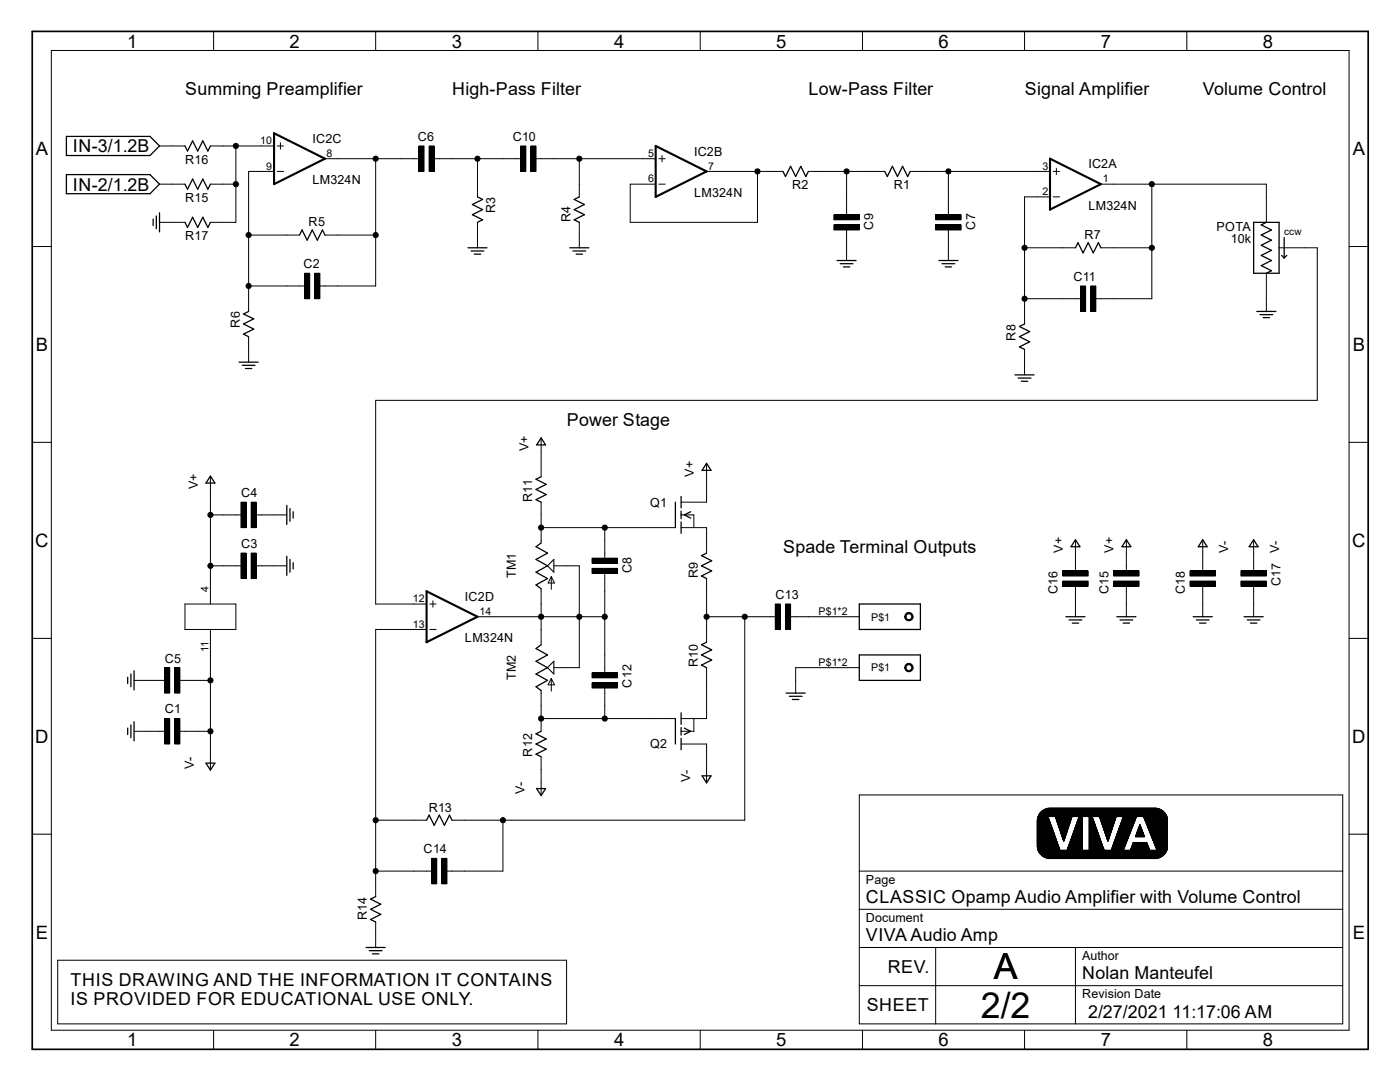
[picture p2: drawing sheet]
<svg xmlns="http://www.w3.org/2000/svg" width="279mm" height="216mm" viewBox="0 0 279 216" stroke-linecap="round" stroke-linejoin="round" font-family="sans-serif">
<g fill="none" stroke="#000" stroke-width=".2">
<path d="M10.2 10.1h259v195.5h-259zM42.6 6.3v3.8M75 6.3v3.8M107.4 6.3v3.8M139.7 6.3v3.8M172.1 6.3v3.8M204.5 6.3v3.8M236.9 6.3v3.8M31.8 36.7h5.1M31.8 29.1h5.1M42 36.7h5.1M42 29.1h12.7"/>
<path d="M47.1 29.1v15.3h-5.1M54.7 34.2h-5.1v27.9M55.3 34.2h1.3M55.3 29.1h1.3M56 28.5v1.3M64.9 31.7h19.2M75 31.7v25.4h-11.7M83.6 29.1h1v5.1h-1zM85.6 29.1h1.1v5.1h-1.1zM86.1 31.7h18.3M95.3 31.7v7.6M103.9 29.1h1v5.1h-1z"/>
<path d="M106 29.1h1v5.1h-1zM106.5 31.7h24.4M115.6 31.7v7.6M131.5 36.7h1.3M131.5 31.7h1.3M132.1 31v1.3M141 34.2h15.3M151.2 34.2v10.2h-25.4v-7.7h5.1M161.3 34.2h15.3M169 34.2v9.1M181.7 34.2h27.8M189.3 34.2v9.1"/>
<path d="M209.5 39.3h-5v25.3M210.2 34.2h1.3M210.2 39.3h1.3M210.8 33.6v1.2M219.7 36.7h33v7.7M229.9 36.7v22.9h-11.7M6.4 49.2h3.8M31.8 44.4h5.1M49.6 46.9h10.2M49.6 57.1h11.7M60.8 54.5h1v5.1h-1zM62.8 54.5h1v5.1h-1z"/>
<path d="M64.9 46.9h10.1M95.3 44.4v5M115.6 44.4v5M166.4 42.8h5.1v1.1h-5.1zM166.4 44.9h5.1v1h-5.1zM169 45.4v6.6M186.7 42.8h5.1v1.1h-5.1zM186.7 44.9h5.1v1h-5.1zM189.3 45.4v6.6M204.5 49.4h10.1M204.5 59.6h11.7M215.6 57.1h1.1v5h-1.1z"/>
<path d="M217.7 57.1h1v5h-1zM219.7 49.4h10.2M252.7 54.5v7.6M255.3 49.4h7.6v30.5h-187.9v40.6h10.1M269.2 49.2h3.8M49.6 67.2v5.1M204.5 69.7v5.1M6.4 88.3h3.8M42 95.1v25.4M108 87.5v7.6M141 92.6v7.6h-5.1M269.2 88.3h3.8"/>
<path d="M42 102.7h6.6M42 112.9h6.6M48.1 110.4h1v5h-1zM48.1 100.2h1v5.1h-1zM50.1 110.4h1v5h-1zM50.1 100.2h1v5.1h-1zM50.6 102.7h6.6M50.6 112.9h6.6M86.4 119.9v1.3M108 105.3h26.7M108 100.2v8.1M108 117.5v11.2"/>
<path d="M110 115.1v2.5M110 115.1l.7 1.2h-1.3zM110.5 112.9h5.1v20.3h-5.1M118.2 111.4h5v1h-5zM118.2 113.4h5v1h-5zM120.7 105.3v6.6M120.7 113.9v20.8M135.9 105.3h5.1v5.1M135.9 102.7h2.6v2.6M141 115.4v12.7M212.1 116h5.1v1h-5.1zM212.1 113.9h5.1v1h-5.1z"/>
<path d="M214.6 107.8v6.6M214.6 116.5v6.6M222.2 116h5.1v1h-5.1zM222.2 113.9h5.1v1h-5.1zM224.8 107.8v6.6M224.8 116.5v6.6M237.5 116h5.1v1h-5.1zM237.5 113.9h5.1v1h-5.1zM240 107.8v6.6M240 116.5v6.6M247.6 113.9h5.1v1h-5.1zM247.6 116h5.1v1h-5.1z"/>
<path d="M250.2 107.8v6.6M250.2 116.5v6.6M6.4 127.4h3.8M26.8 135.8h6.6M32.9 133.2h1v5.1h-1zM34.9 133.2h1v5.1h-1zM35.4 135.8h6.6M36.9 120.5h10.2v5.1h-10.2zM42 125.6v27.9M85.1 125.6h-10.1v53.3M85.8 120.5h1.2M85.8 125.6h1.2"/>
<path d="M95.3 123.1h25.4M108 137.8v8.1M110 135.4v2.5M110 135.4l.7 1.3h-1.3zM118.2 134.2h5v1.1h-5zM118.2 136.3h5v1h-5zM120.7 136.8v6.6M141 123.1h14.2M141 133.2v10.2h-5.1M148.6 123.1v40.6h-58.4M154.7 120.5h1v5.1h-1zM156.8 120.5h1v5.1h-1z"/>
<path d="M157.3 123.1h14.2M171.5 133.2h-12.7v5.1M180.8 122.4a.86 .86 0 0 1 1.4 .2 .86 .86 0 0 1-.6 1.3 .86 .86 0 0 1-1-.8h.2a.59 .59 0 0 1 .8-.5 .59 .59 0 0 1 .2 .9 .59 .59 0 0 1-1-.2v-.2h-.2zM180.8 132.5a.85 .85 0 0 1 1.3 .3 .85 .85 0 0 1-.5 1.2 .85 .85 0 0 1-1-.8h.2a.59 .59 0 0 1 .8-.5 .59 .59 0 0 1 .2 1 .59 .59 0 0 1-1-.2v-.3h-.2zM269.2 127.4h3.8M26.8 145.9h6.6M32.9 143.4h1v5.1h-1zM34.9 143.4h1v5.1h-1zM35.4 145.9h6.6M108 143.4h26.7M108 151v7.6M135.9 148.5h5.1v7.6"/>
<path d="M138.5 143.4v2.5h-2.6M171.5 158.6h96.5v45.7h-96.5zM6.4 166.5h3.8M75 163.7h10.1M75 173.8h11.7M86.1 171.3h1.1v5.1h-1.1zM88.2 171.3h1v5.1h-1zM100.4 163.7v10.1h-11.7M171.5 173.8h96.5M207 163.7h2.4M207 166.5h3.4M207 169h4.3"/>
<path d="M207 168.9h4.3M207 168.8h4.2M207 168.7h4.2M207 168.6l4.2 .1M207 168.6h4.2M207 168.5h4.2M207 168.5h4.1M207 168.4h4.1M207 168.3h4.1M207 168.2h4M207 168.1h4M207 168l4 .1"/>
<path d="M207 168h3.9M207 167.9h3.9M207 167.8h3.9M207 167.7h3.9M207 167.7h3.8M207 167.6h3.8M207 167.5h3.8M207 167.4h3.7M207 167.3h3.7M207 167.2h3.7M207 167.1h3.7M207 167.1h3.6"/>
<path d="M207 167h3.6M207 166.9h3.6M207 166.8h3.6M207 166.8h3.5M207 166.7h3.5M207 166.6h3.5M207 166.6h3.4M207 166.4h3.4M207 166.3h3.4M207 166.2h3.4M207 166.2h3.3M207 166.1h3.3"/>
<path d="M207 166h3.2M207 165.9h3.2M207 165.8h3.2M207 165.7h3.1M207 165.6h3.1M207 165.5l3.1 .1M207 165.5h3.1M207 165.4h3.1M207 165.4h3M207 165.3h3M207 165.2h3M207 165.2h2.9"/>
<path d="M207 165.1h2.9M207 165h2.9M207 164.9h2.8M207 164.8h2.8M207 164.7h2.8M207 164.6h2.7M207 164.5h2.7M207 164.4h2.7M207 164.3h2.7M207 164.3h2.6M207 164.2h2.6M207 164.1l2.6 .1"/>
<path d="M207 164.1h2.5M207 164h2.5M207 163.9h2.5M207 163.8h2.5M207 163.6h2.4M207.1 169.3h4.3M207.1 169.2h4.3M207.1 169.1h4.3M207.1 169.1h4.2M207.1 169h4.2M207.1 163.5h2.2M207.1 163.4h2.2"/>
<path d="M207.1 163.3h2.2M207.1 169.4h4.4M207.1 169.3h4.4M207.1 163.2h2.2M207.1 163.2h2.1M207.1 169.5h4.4M207.1 163.1h2.1M207.1 163l2.1 .1M207.2 169.7h25.6M207.2 169.7h25.7M207.2 169.6h4.3M207.2 163h2"/>
<path d="M207.2 162.9h25.7M207.2 162.9h25.6M207.2 162.8h25.6M207.3 169.9h25.4M207.3 169.8h25.5M207.3 162.7l25.5 .1M207.3 162.7h25.4M207.3 170h25.4M207.3 162.6h25.4M207.4 170.1h25.2M207.4 162.5h25.3M207.4 162.5h25.2"/>
<path d="M207.4 170.2h25.2M207.4 162.4h25.2M207.5 170.2h25.1M207.5 162.3h25.1M207.5 162.3h25M207.6 170.3h24.9M207.6 162.2h24.9M207.6 170.4h24.9M207.6 170.4h24.8M207.6 162.1h24.8M207.7 170.5h24.7M207.7 162.1h24.7"/>
<path d="M207.7 162.1h24.6M207.7 170.5h24.6M207.8 170.6h24.5M207.8 162h24.5M207.8 162h24.4M207.8 161.9h24.4M207.9 170.6h24.3M207.9 170.7h24.3M207.9 170.7h24.2M207.9 161.8h24.2M208 161.8h24.1M208 170.8h24"/>
<path d="M208 161.8h24M208.2 170.9h23.7M208.2 161.7h23.7M208.2 170.9h23.6M208.3 171h23.4M208.3 161.6h23.4M208.4 161.5h23.3M208.4 171h23.3M208.4 171.1h23.2M208.4 161.5h23.2M208.5 171.1h23M208.6 161.5h22.9"/>
<path d="M208.6 161.4h22.8M208.7 171.2h22.6M208.8 161.4h22.5M208.9 171.2h22.3M209 161.3h22M209.1 171.3h21.8M209.2 171.3h21.6M209.3 161.2h21.4M210.6 163h3.3M210.7 163.2h3.1M210.7 163.2h3.2M210.7 163.1h3.2"/>
<path d="M210.7 163.4h3.1M210.7 163.3h3.1M210.8 163.4h3M210.8 163.6h2.9M210.8 163.5h2.9M210.9 163.7h2.8M210.9 163.8h2.8M210.9 164h2.7M210.9 163.9h2.7M211 164.1h2.5M211 164.1h2.6M211 164h2.6"/>
<path d="M211 164.2h2.5M211.1 164.4h2.3M211.1 164.3h2.4M211.1 164.5h2.3M211.2 164.6h2.2M211.2 164.5h2.2M211.2 164.8h2.1M211.3 165h2M211.3 164.9h2M211.3 165.1h1.9M211.4 165.2h1.8M211.4 165.1h1.8"/>
<path d="M211.4 165.3h1.7M211.5 165.5h1.6M211.5 165.4h1.6M211.5 165.6h1.6M211.5 165.7h1.5M211.6 165.8h1.4M211.6 166h1.3M211.6 165.9h1.3M211.7 166.2h1.2M211.7 166.1h1.2M211.7 166h1.2M211.8 166.4h1"/>
<path d="M211.8 166.3h1M211.8 166.2h1.1M211.8 166.5h1M211.8 166.6h.9M211.9 166.7h.8M211.9 166.6h.8M211.9 166.9h.7M211.9 166.8h.7M211.9 166.8h.8M212 167.1h.6M212 167h.6M212 167.2h.5"/>
<path d="M212.1 167.3h.4M212.1 167.5h.3M212.1 167.4h.3M212.1 167.4h.4M212.2 167.6h.2M212.2 167.7h.2M212.3 167.9h.1M212.3 167.8h.1M212.3 167.7h.1M212.6 166.9l-.6 .1M212.9 169.6h3.1M213 169.6h3"/>
<path d="M213 169.5h3M213 169.4h3M213.1 169.4h2.9M213.1 169.3h2.9M213.1 169.2h2.9M213.1 169.1h2.9M213.2 169h2.8M213.2 168.9h2.8M213.3 168.8h2.7M213.3 168.7h2.7M213.3 168.6h2.7M213.4 168.5h2.6"/>
<path d="M213.4 164.7h-2.2M213.4 168.4h2.6M213.4 168.3h2.6M213.4 168.2h2.6M213.5 168.2h2.5M213.5 168.1h2.5M213.5 168h2.5M213.6 168h2.4M213.6 167.9h2.4M213.6 167.8h2.4M213.7 167.7h2.3M213.7 167.6h2.3"/>
<path d="M213.7 167.5h2.3M213.8 167.4h2.2M213.8 167.3h2.2M213.8 167.2h2.2M213.8 167.1h2.2M213.9 167.1h2.1M213.9 167h2.1M214 166.9h2M214 166.8h2M214 166.7h2M214 166.6h2M214.1 166.5h1.9"/>
<path d="M214.1 166.4h1.9M214.2 166.3h1.8M214.2 166.2h1.8M214.2 166.1h1.8M214.3 166h1.7M214.3 165.9h1.7M214.3 165.8h1.7M214.3 165.7h1.7M214.4 165.7h1.6M214.4 165.6h1.6M214.5 165.5h1.5M214.5 165.4h1.5"/>
<path d="M214.5 165.3h1.5M214.5 165.2h1.5M214.6 165.1h1.4M214.6 165h1.4M214.7 164.9h1.3M214.7 164.8h1.3M214.7 164.7h1.3M214.8 164.6h1.2M214.8 164.5h1.2M214.8 164.4h1.2M214.8 164.3h1.2M214.9 164.3h1.1"/>
<path d="M214.9 164.2h1.1M214.9 164.1h1.1M215 164h1M215 163.9h1M215.1 163.8h.9M215.1 163.7h.9M215.1 163.6h.9M215.2 163.5h.8M215.2 163.4h.8M215.2 163.3h.8M215.3 163.2h.7M215.3 163.1h.7"/>
<path d="M215.3 163h.7M217.3 169.6h3.1M217.4 163.7h.8M217.4 166.5h1.8M217.4 169.6h2.9M217.4 169.5h2.9M217.4 169.4h2.9M217.4 169.3h2.9M217.4 169.2h2.8M217.4 169.1h2.8M217.4 169.1h2.7M217.4 169h2.7"/>
<path d="M217.4 168.9h2.7M217.4 168.8h2.6M217.4 168.7h2.6M217.4 168.6h2.6M217.4 168.5h2.6M217.4 168.5h2.5M217.4 168.4h2.5M217.4 168.3h2.5M217.4 168.2h2.4M217.4 168.1h2.4M217.4 168h2.4M217.4 167.9h2.4"/>
<path d="M217.4 167.9h2.3M217.4 167.8h2.3M217.4 167.7h2.3M217.4 167.6h2.2M217.4 167.5h2.2M217.4 167.4h2.1M217.4 167.3h2.1M217.4 167.2h2.1M217.4 167.1h2.1M217.4 167.1h2M217.4 167h2M217.4 166.9h2"/>
<path d="M217.4 166.8h2M217.4 166.8h1.9M217.4 166.7h1.9M217.4 166.6h1.9M217.4 166.6h1.8M217.4 166.4h1.8M217.4 166.3h1.8M217.4 166.2h1.7M217.4 166.1h1.7M217.4 166h1.6M217.4 165.9h1.6M217.4 165.8l1.6 .1"/>
<path d="M217.4 165.8h1.6M217.4 165.7h1.5M217.4 165.6h1.5M217.4 165.5l1.5 .1M217.4 165.5h1.5M217.4 165.4h1.5M217.4 165.4h1.4M217.4 165.3h1.4M217.4 165.2h1.4M217.4 165.2h1.3M217.4 165.1h1.3M217.4 165h1.3"/>
<path d="M217.4 164.9h1.3M217.4 164.8h1.3M217.4 164.8h1.2M217.4 164.7h1.2M217.4 164.6h1.2M217.4 164.5h1.1M217.4 164.4h1.1M217.4 164.3h1.1M217.4 164.3h1M217.4 164.2h1M217.4 164.1h1M217.4 164h1"/>
<path d="M217.4 163.9h.9M217.4 163.8h.9M217.4 163.6h.8M217.4 163.5h.7M217.4 163.4h.7M217.4 163.3h.7M217.4 163.2h.7M217.4 163.2h.6M217.4 163.1h.6M217.4 163l.6 .1M217.4 163h.6M219.4 163h3.3"/>
<path d="M219.5 163.2h3.2M219.5 163.1h3.2M219.5 163.4h3.1M219.6 163.4h3M219.6 163.6h2.9M219.6 163.5h2.9M219.6 163.5h3M219.7 163.7h2.8M219.7 163.8h2.8M219.8 164h2.6M219.8 163.9h2.6M219.8 164.1h2.6"/>
<path d="M219.8 164.2h2.5M219.8 164.1h2.5M219.9 164.3h2.4M219.9 164.4h2.4M220 164.5h2.2M220 164.7h2.2M220 164.6h2.2M220 164.8h2.1M220 164.8h2.2M220.1 164.9h2M220.1 165.1h1.9M220.1 165h2"/>
<path d="M220.2 165.2h1.8M220.2 165.1h1.8M220.2 165.3h1.8M220.3 165.4h1.7M220.3 165.6h1.6M220.3 165.5h1.6M220.3 165.7h1.5M220.3 165.7h1.6M220.4 165.8h1.4M220.4 165.7h1.4M220.4 166h1.3M220.4 165.9h1.4"/>
<path d="M220.5 166.1h1.2M220.5 166h1.2M220.5 166.2h1.2M220.6 166.3h1.1M220.6 166.2h1.1M220.6 166.5h1M220.7 166.7h.8M220.7 166.6h.8M220.7 166.6h.9M220.7 166.8h.7M220.7 166.8h.8M220.8 166.9h.6"/>
<path d="M220.8 167.1h.6M220.8 167h.6M220.9 167.1h.5M220.9 167.3h.4M220.9 167.2h.4M220.9 167.2h.5M220.9 167.5h.4M220.9 167.4h.4M221 167.7h.2M221 167.6h.2M221.1 167.9h.1M221.1 167.8h.1"/>
<path d="M221.1 167.7h.1M221.6 166.4h-1M221.8 169.6h2.4M221.8 169.5h2.4M221.9 169.4h2.4M221.9 169.3h2.4M221.9 169.2h2.5M221.9 165.5l-1.6 .1M222 169.2h2.4M222 169.1h2.4M222 169h2.5M222 168.9h2.5"/>
<path d="M222.1 168.8h2.4M222.1 168.7h2.5M222.2 168.6h2.4M222.2 168.5h2.4M222.2 168.5h2.5M222.2 168.4h2.5M222.3 168.3h2.4M222.3 168.2h2.4M222.3 168.1h2.5M222.3 164.4l-2.4 .1M222.3 168h2.5M222.4 168h2.4"/>
<path d="M222.4 167.9h2.5M222.5 167.8h2.4M222.5 167.7h2.5M222.5 167.6h2.5M222.6 167.4h2.4M222.6 167.4h2.5M222.6 167.3h2.5M222.7 167.2h2.4M222.7 167.1h2.5M222.7 163.3h-3.2M222.7 167h2.5M222.8 166.9h2.5"/>
<path d="M222.8 166.8h2.5M222.8 166.7h2.5M222.9 166.6h2.5M222.9 166.5h2.5M222.9 166.5h2.6M222.9 166.4h2.6M223 166.3h2.5M223 166.2h2.5M223.1 166.2h2.5M223.1 166.1h2.5M223.1 166h2.5M223.1 165.9h2.5"/>
<path d="M223.1 165.9h2.6M223.2 165.8h2.5M223.2 165.7h2.5M223.2 165.7h2.6M223.2 165.6h2.6M223.3 165.5h2.5M223.3 165.4h2.5M223.3 165.3h2.6M223.4 165.2h2.5M223.4 165.1h2.5M223.4 165.1h2.6M223.5 164.9h2.5"/>
<path d="M223.5 164.9h2.6M223.5 164.8h2.6M223.6 164.8h2.5M223.6 164.6h2.5M223.6 164.5h2.6M223.7 164.4h2.5M223.7 164.3h2.6M223.7 164.2h2.6M223.7 164.2h2.7M223.8 164.1h2.6M223.8 164h2.6M223.8 163.9h2.6"/>
<path d="M223.9 163.8h2.6M223.9 163.7h2.6M223.9 163.6h2.7M224 163.5h2.6M224 163.4h2.6M224 163.4h2.7M224.1 163.2h2.6M224.1 163.1h2.6M224.2 163h2.6M224.3 169.4l-2.5 .1M225 167.5h-2.5M225.3 166.9l-2.6 .1"/>
<path d="M225.4 166.6l-2.6 .1M225.6 169.6h3.8M225.6 169.5h3.8M225.7 169.5h3.7M225.7 169.4h3.6M225.7 169.3h3.6M225.8 169.3h3.5M225.8 169.2h3.5M225.8 169.1h3.4M225.8 165.5l-2.6 .1M225.8 169h3.4M225.9 168.9h3.3"/>
<path d="M225.9 168.8h3.3M225.9 168.8h3.2M226 168.7h3.1M226 168.6h3.1M226 168.6h3M226 168.5h3M226 165h-2.6M226.1 168.4h2.9M226.1 168.3h2.8M226.1 168.2h2.8M226.1 168.1h2.8M226.1 164.7h-2.5"/>
<path d="M226.2 168.1h2.7M226.5 163.8l-2.6 .1M226.6 166.9l1.8 .1M226.6 166.9h1.8M226.7 166.8h1.7M226.7 166.8h1.6M226.7 166.7h1.6M226.7 163.3h-2.7M226.7 166.6h1.6M226.8 166.5h1.4M226.8 166.5h1.5M226.8 166.4h1.4"/>
<path d="M226.8 163l-2.7 .1M226.9 166.3h1.3M226.9 166.3h1.2M226.9 166.2h1.2M226.9 166.1h1.2M226.9 166h1.1M227 165.9h1M227 165.8h1M227 165.7h1M227 165.7h.9M227.1 165.7h.8M227.1 165.6h.8"/>
<path d="M227.1 165.5h.8M227.2 165.4h.6M227.2 165.3h.6M227.2 165.2l.6 .1M227.2 165.2h.6M227.2 165.1h.6M227.3 165.1h.4M227.3 165h.4M227.3 164.9h.4M227.4 164.9h.2M227.4 164.8h.2M227.4 164.7h.2"/>
<path d="M227.5 164.6h.1M227.5 164.5v.1M228.2 163h4.7M228.3 163l4.6 .1M228.3 163.2h4.7M228.3 163.1h4.6M228.3 163.3h4.7M228.4 163.4h4.6M228.4 163.5h4.6M228.5 163.6h4.5M228.5 163.7h4.5M228.6 163.8h4.4"/>
<path d="M228.6 163.7h4.4M228.6 163.9h4.4M228.6 164h4.4M228.7 164.1h4.3M228.7 164.2h4.3M228.8 164.3h4.2M228.8 164.4h4.2M228.9 164.5h4.1M228.9 164.7h4.1M228.9 164.6h4.1M228.9 164.8h4.1M229 164.8h4"/>
<path d="M229 165h4M229 164.9h4M229.1 165.1h3.9M229.1 165.2h3.9M229.2 165.3h3.8M229.2 165.2h3.8M229.2 165.4h3.8M229.2 165.5h3.8M229.3 165.6h3.7M229.3 165.5h3.7M229.3 165.8h3.7M229.3 165.7h3.7"/>
<path d="M229.4 165.8h3.6M229.4 165.9h3.6M229.4 166.1h3.6M229.4 166h3.6M229.5 166.2h3.5M229.6 166.4h3.4M229.6 166.3h3.4M229.6 166.5h3.4M229.7 166.6h3.3M229.7 166.5h3.3M229.7 166.7h3.3M229.7 166.8h3.3"/>
<path d="M229.8 166.9h3.2M229.8 166.8h3.2M229.8 167h3.2M229.9 167.1h3.1M229.9 167h3.1M229.9 167.2h3.1M230 167.3h3M230 167.4h3M230 167.5h3M230.1 167.6h2.9M230.1 167.7h2.9M230.2 167.9h2.8"/>
<path d="M230.2 167.8h2.8M230.2 168h2.8M230.3 168h2.7M230.3 168.1h2.7M230.3 168.3h2.7M230.3 168.2h2.7M230.4 168.3h2.6M230.4 168.5h2.6M230.4 168.4h2.6M230.5 168.6h2.5M230.5 168.5h2.5M230.5 168.8h2.5"/>
<path d="M230.5 168.7h2.5M230.6 168.9h2.4M230.6 168.8h2.4M230.6 169h2.4M230.7 169.1h2.3M230.7 169h2.3M230.7 169.2h2.3M230.8 169.3h2.2M230.8 169.4h2.2M230.8 169.5h2.1M230.9 169.6h2M232.6 170.3h-25.1"/>
<path d="M269.2 166.5h3.8M11.5 191.6h101.6v12.7h-101.6zM75 184v5.1M171.5 181.4h96.5M171.5 189.1h96.5M171.5 196.7h96.5M186.7 189.1v15.2M214.6 189.1v15.2M42.6 205.6v3.8M75 205.6v3.8M107.4 205.6v3.8M139.7 205.6v3.8"/>
<path d="M172.1 205.6v3.8M204.5 205.6v3.8M236.9 205.6v3.8"/>
<circle cx="47.1" cy="36.7" r=".51"/>
<circle cx="47.1" cy="29.1" r=".51"/>
<circle cx="75" cy="31.7" r=".51"/>
<circle cx="95.3" cy="31.7" r=".51"/>
<circle cx="115.6" cy="31.7" r=".51"/>
<circle cx="151.2" cy="34.2" r=".51"/>
<circle cx="168.9" cy="34.2" r=".51"/>
<circle cx="189.3" cy="34.2" r=".51"/>
<circle cx="229.9" cy="36.7" r=".51"/>
<circle cx="49.6" cy="46.9" r=".51"/>
<circle cx="49.6" cy="57.1" r=".51"/>
<circle cx="75" cy="46.9" r=".51"/>
<circle cx="204.5" cy="49.4" r=".51"/>
<circle cx="204.5" cy="59.6" r=".51"/>
<circle cx="229.9" cy="49.4" r=".51"/>
<circle cx="42" cy="102.7" r=".51"/>
<circle cx="42" cy="112.9" r=".51"/>
<circle cx="108" cy="105.3" r=".51"/>
<circle cx="120.7" cy="105.3" r=".51"/>
<circle cx="42" cy="135.8" r=".51"/>
<circle cx="108" cy="123.1" r=".51"/>
<circle cx="115.6" cy="123.1" r=".51"/>
<circle cx="120.7" cy="123.1" r=".51"/>
<circle cx="141" cy="123.1" r=".51"/>
<circle cx="148.6" cy="123.1" r=".51"/>
<circle cx="42" cy="145.9" r=".51"/>
<circle cx="108" cy="143.4" r=".51"/>
<circle cx="120.7" cy="143.4" r=".51"/>
<circle cx="75" cy="173.8" r=".51"/>
<circle cx="75" cy="163.7" r=".51"/>
<circle cx="100.4" cy="163.7" r=".51"/>
</g>
<path d="M54.7 26.6l10.2 5.1-10.2 5zM130.9 29.1l10.1 5.1-10.1 5.1zM209.5 31.7l10.2 5-10.2 5.1zM85.1 118l10.2 5.1-10.2 5z" fill="none" stroke="#000" stroke-width=".42"/>
<g fill="none" stroke="#000" stroke-width=".25">
<path d="M13.3 27.2h16.6l1.9 1.9-1.9 1.9h-16.6zM13.3 34.8h16.6l1.9 1.9-1.9 2h-16.6zM36.9 36.7l.5 1.1 1-2.1 1.1 2.1 1-2.1 1 2.1 .5-1.1M36.9 29.1l.5 1 1-2 1.1 2 1-2 1 2 .5-1M95.3 39.3l1 .5-2 1 2 1-2 1 2 1.1-1 .5M115.6 39.3l-1 .5 2 1-2 1 2 1-2 1.1 1 .5M156.3 34.2l.5 1 1-2 1 2 1-2 1 2 .5-1M176.6 34.2l.5 1 1-2 1 2 1-2 1 2 .6-1M30.6 43.7v1.3M31.2 43.1v2.5M31.8 42.5v3.8M36.9 44.4l.5 1 1-2.1 1.1 2.1 1-2.1 1 2.1 .5-1"/>
<path d="M59.8 46.9l.5-1 1 2 1-2 1 2 1-2 .6 1M93.4 49.4h3.8M94 50.1h2.6M94.7 50.7h1.2M113.7 49.4h3.8M114.3 50.1h2.6M115 50.7h1.2M167 52h3.9M167.7 52.6h2.5M168.3 53.3h1.3M187.4 52h3.8M188 52.6h2.5"/>
<path d="M188.6 53.3h1.3M214.6 49.4l.5-1 1.1 2.1 1-2.1 1 2.1 1-2.1 .5 1M250.2 44.4h5.1v10.1h-5.1zM252.7 44.4l-1 .5 2 1-2 1 2 1-2 1 2 1.1-2 1 2 1-2 1 2 1-1 .5M255.8 51l.5 .5M256.3 47.4v4.1M256.8 51l-.5 .5M47.7 72.3h3.8M48.3 72.9h2.6M49 73.5h1.2M49.6 62.1l-1 .6 2 .9-2 1 2 1.1-2 1 1 .5M202.6 74.8h3.8"/>
<path d="M203.2 75.4h2.5M203.8 76.1h1.3M204.5 64.6l-1 .6 2 1-2 1 2 1-2 1 1 .5M250.8 62.1h3.8M251.5 62.8h2.5M252.1 63.4h1.3M42 95l.9 1.4h-1.8zM108 95.1l-1 .5 2 1-2 1.1 2 1-2 1 1 .5M108 87.4l.9 1.4h-1.8zM135.9 99.1v2.2M141 92.5l.9 1.4h-1.8zM57.2 100.8v3.8"/>
<path d="M57.2 111v3.8M57.9 101.5v2.5M57.9 111.6v2.6M58.5 102.1v1.3M58.5 112.3v1.2M108 108.3l-1 .8 2.3 1.3-2.3 1.2 2.3 1.3-2.3 1.3 2.3 1.2-2.3 1.3 1 .8M134.8 100.2v5.1M135.9 102v1.5M135.9 104.1v2.3M137.8 102.1l-1.2 .6 1.2 .7M141 110.4l-1 .5 2 1-2 1 2 1-2 1 1 .5M214.6 107.7l.9 1.4h-1.8z"/>
<path d="M224.8 107.7l.9 1.4h-1.8zM240 107.7l.9 1.4h-1.8zM250.2 107.7l.9 1.4h-1.8zM25.5 135.1v1.3M26.1 134.5v2.5M26.8 133.9v3.8M108 128.7l-1 .7 2.3 1.3-2.3 1.3 2.3 1.2-2.3 1.3 2.3 1.3-2.3 1.2 1 .8M141 128.1l-1 .6 2 1-2 1 2 1-2 1 1 .5M156.9 138.3h3.8M157.5 138.9h2.6M158.2 139.6h1.2M171.5 120.5h12.2v5.1h-12.2z"/>
<path d="M171.5 130.7h12.2v5.1h-12.2zM212.7 123.1h3.8M213.4 123.7h2.5M214 124.3h1.3M222.9 123.1h3.8M223.5 123.7h2.6M224.2 124.3h1.2M238.1 123.1h3.8M238.8 123.7h2.5M239.4 124.3h1.3M248.3 123.1h3.8M248.9 123.7h2.6"/>
<path d="M249.6 124.3h1.2M25.5 145.3v1.3M26.1 144.7v2.5M26.8 144v3.8M41.1 152.3h1.8l-.9 1.4zM107.1 157.4h1.8l-.9 1.3zM108 145.9l-1 .5 2 1-2 1.1 2 1-2 1 1 .5M134.8 143.4v5.1M135.9 142.2v2.3M135.9 145.2v1.5M135.9 147.3v2.3M136.6 145.3l1.2 .6-1.2 .7"/>
<path d="M140.1 154.8h1.8l-.9 1.4zM75 178.9l-1 .5 2 1-2 1 2 1.1-2 1 1 .5M85.1 163.7l.5-1.1 1.1 2.1 1-2.1 1 2.1 1-2.1 .5 1.1M73.1 189.1h3.8M73.7 189.7h2.5M74.3 190.3h1.3"/>
</g>
<g fill="#000">
<path d="M83.6 29.1h1v5.1h-1z" fill-rule="evenodd"/>
<path d="M85.6 29.1h1.1v5.1h-1.1z" fill-rule="evenodd"/>
<path d="M103.9 29.1h1v5.1h-1z" fill-rule="evenodd"/>
<path d="M106 29.1h1v5.1h-1z" fill-rule="evenodd"/>
<path d="M60.8 54.5h1v5.1h-1z" fill-rule="evenodd"/>
<path d="M62.8 54.5h1v5.1h-1z" fill-rule="evenodd"/>
<path d="M166.4 42.8h5.1v1.1h-5.1z" fill-rule="evenodd"/>
<path d="M166.4 44.9h5.1v1h-5.1z" fill-rule="evenodd"/>
<path d="M186.7 42.8h5.1v1.1h-5.1z" fill-rule="evenodd"/>
<path d="M186.7 44.9h5.1v1h-5.1z" fill-rule="evenodd"/>
<path d="M215.6 57.1h1.1v5h-1.1z" fill-rule="evenodd"/>
<path d="M217.7 57.1h1v5h-1z" fill-rule="evenodd"/>
<path d="M48.1 110.4h1v5h-1z" fill-rule="evenodd"/>
<path d="M48.1 100.2h1v5.1h-1z" fill-rule="evenodd"/>
<path d="M50.1 110.4h1v5h-1z" fill-rule="evenodd"/>
<path d="M50.1 100.2h1v5.1h-1z" fill-rule="evenodd"/>
<path d="M118.2 111.4h5v1h-5z" fill-rule="evenodd"/>
<path d="M118.2 113.4h5v1h-5z" fill-rule="evenodd"/>
<path d="M212.1 116h5.1v1h-5.1z" fill-rule="evenodd"/>
<path d="M212.1 113.9h5.1v1h-5.1z" fill-rule="evenodd"/>
<path d="M222.2 116h5.1v1h-5.1z" fill-rule="evenodd"/>
<path d="M222.2 113.9h5.1v1h-5.1z" fill-rule="evenodd"/>
<path d="M237.5 116h5.1v1h-5.1z" fill-rule="evenodd"/>
<path d="M237.5 113.9h5.1v1h-5.1z" fill-rule="evenodd"/>
<path d="M247.6 113.9h5.1v1h-5.1z" fill-rule="evenodd"/>
<path d="M247.6 116h5.1v1h-5.1z" fill-rule="evenodd"/>
<path d="M32.9 133.2h1v5.1h-1z" fill-rule="evenodd"/>
<path d="M34.9 133.2h1v5.1h-1z" fill-rule="evenodd"/>
<path d="M118.2 134.2h5v1.1h-5z" fill-rule="evenodd"/>
<path d="M118.2 136.3h5v1h-5z" fill-rule="evenodd"/>
<path d="M154.7 120.5h1v5.1h-1z" fill-rule="evenodd"/>
<path d="M156.8 120.5h1v5.1h-1z" fill-rule="evenodd"/>
<path d="M180.8 122.4a.86 .86 0 0 1 1.4 .2 .86 .86 0 0 1-.6 1.3 .86 .86 0 0 1-1-.8h.2a.59 .59 0 0 1 .8-.5 .59 .59 0 0 1 .2 .9 .59 .59 0 0 1-1-.2v-.2h-.2z" fill-rule="evenodd"/>
<path d="M180.8 132.5a.85 .85 0 0 1 1.3 .3 .85 .85 0 0 1-.5 1.2 .85 .85 0 0 1-1-.8h.2a.59 .59 0 0 1 .8-.5 .59 .59 0 0 1 .2 1 .59 .59 0 0 1-1-.2v-.3h-.2z" fill-rule="evenodd"/>
<path d="M32.9 143.4h1v5.1h-1z" fill-rule="evenodd"/>
<path d="M34.9 143.4h1v5.1h-1z" fill-rule="evenodd"/>
<path d="M86.1 171.3h1.1v5.1h-1.1z" fill-rule="evenodd"/>
<path d="M88.2 171.3h1v5.1h-1z" fill-rule="evenodd"/>
<circle cx="47.1" cy="36.7" r=".51"/>
<circle cx="47.1" cy="29.1" r=".51"/>
<circle cx="75" cy="31.7" r=".51"/>
<circle cx="95.3" cy="31.7" r=".51"/>
<circle cx="115.6" cy="31.7" r=".51"/>
<circle cx="151.2" cy="34.2" r=".51"/>
<circle cx="168.9" cy="34.2" r=".51"/>
<circle cx="189.3" cy="34.2" r=".51"/>
<circle cx="229.9" cy="36.7" r=".51"/>
<circle cx="49.6" cy="46.9" r=".51"/>
<circle cx="49.6" cy="57.1" r=".51"/>
<circle cx="75" cy="46.9" r=".51"/>
<circle cx="204.5" cy="49.4" r=".51"/>
<circle cx="204.5" cy="59.6" r=".51"/>
<circle cx="229.9" cy="49.4" r=".51"/>
<circle cx="42" cy="102.7" r=".51"/>
<circle cx="42" cy="112.9" r=".51"/>
<circle cx="108" cy="105.3" r=".51"/>
<circle cx="120.7" cy="105.3" r=".51"/>
<circle cx="42" cy="135.8" r=".51"/>
<circle cx="108" cy="123.1" r=".51"/>
<circle cx="115.6" cy="123.1" r=".51"/>
<circle cx="120.7" cy="123.1" r=".51"/>
<circle cx="141" cy="123.1" r=".51"/>
<circle cx="148.6" cy="123.1" r=".51"/>
<circle cx="42" cy="145.9" r=".51"/>
<circle cx="108" cy="143.4" r=".51"/>
<circle cx="120.7" cy="143.4" r=".51"/>
<circle cx="75" cy="173.8" r=".51"/>
<circle cx="75" cy="163.7" r=".51"/>
<circle cx="100.4" cy="163.7" r=".51"/>
</g>
<path d="M109.3 112.9l1.2-1.3v2.6zM109.3 133.2l1.2-1.2v2.5z" fill="none" stroke="#000" stroke-width=".21"/>
<path d="M6.4 6.3h266.6v203.1h-266.6z" fill="none" stroke="#000" stroke-width=".34"/>
<g font-size="7.2">
<text x="198.3" y="195.4">A</text>
<text x="195.7" y="203">2/2</text>
</g>
<g font-size="3.7">
<text x="25.4" y="9.5">1</text>
<text x="57.8" y="9.5">2</text>
<text x="90.2" y="9.5">3</text>
<text x="122.6" y="9.5">4</text>
<text x="154.9" y="9.5">5</text>
<text x="187.3" y="9.5">6</text>
<text x="219.7" y="9.5">7</text>
<text x="252" y="9.5">8</text>
<text x="7.2" y="30.9">A</text>
<text x="270" y="30.9">A</text>
<text x="7.2" y="70">B</text>
<text x="270" y="70">B</text>
<text x="7" y="109.1">C</text>
<text x="269.8" y="109.1">C</text>
<text x="7" y="148.3">D</text>
<text x="269.8" y="148.3">D</text>
<text x="7.2" y="187.3">E</text>
<text x="270" y="187.3">E</text>
<text x="25.4" y="208.8">1</text>
<text x="57.8" y="208.8">2</text>
<text x="90.2" y="208.8">3</text>
<text x="122.6" y="208.8">4</text>
<text x="154.9" y="208.8">5</text>
<text x="187.3" y="208.8">6</text>
<text x="219.7" y="208.8">7</text>
<text x="252" y="208.8">8</text>
</g>
<g font-size="3.6">
<text x="37" y="19">Summing Preamplifier</text>
<text x="90.3" y="19">High-Pass Filter</text>
<text x="161.4" y="19">Low-Pass Filter</text>
<text x="204.5" y="19">Signal Amplifier</text>
<text x="240.1" y="19">Volume Control</text>
<text x="14.6" y="30.4">IN-3/1.2B</text>
<text x="14.6" y="38">IN-2/1.2B</text>
<text x="113.1" y="85">Power Stage</text>
<text x="156.3" y="110.4">Spade Terminal Outputs</text>
<text x="172.8" y="180.2">CLASSIC Opamp Audio Amplifier with Volume Control</text>
<text x="172.8" y="187.8">VIVA Audio Amp</text>
<text x="14.1" y="196.7">THIS DRAWING AND THE INFORMATION IT CONTAINS</text>
<text x="177.2" y="194.1">REV.</text>
<text x="215.9" y="195.4">Nolan Manteufel</text>
<text x="14.1" y="200.5">IS PROVIDED FOR EDUCATIONAL USE ONLY.</text>
<text x="173" y="201.8">SHEET</text>
<text x="217.2" y="203">2/27/2021 11:17:06 AM</text>
</g>
<g font-size="2.5">
<text x="62.4" y="28.5">IC2C</text>
<text x="83.4" y="28.1">C6</text>
<text x="102.3" y="28.1">C10</text>
<text x="37" y="32.7">R16</text>
<text x="138.5" y="31">IC2B</text>
<text x="217.2" y="33.6">IC2A</text>
<text x="37" y="40.3">R15</text>
<text x="62.4" y="36.7">LM324N</text>
<text x="138.5" y="39.3">LM324N</text>
<text x="158.1" y="37.8">R2</text>
<text x="178.4" y="37.8">R1</text>
<text x="217.2" y="41.8">LM324N</text>
<text x="37" y="47.9">R17</text>
<text x="61.6" y="45.1">R5</text>
<text x="98.8" y="42.5" transform="rotate(-90 98.8 42.5)">R3</text>
<text x="113.8" y="44.3" transform="rotate(-90 113.8 44.3)">R4</text>
<text x="174.3" y="45.8" transform="rotate(-90 174.3 45.8)">C9</text>
<text x="194.6" y="45.8" transform="rotate(-90 194.6 45.8)">C7</text>
<text x="216.5" y="47.7">R7</text>
<text x="242.8" y="46.1">POTA</text>
<text x="60.6" y="53.5">C2</text>
<text x="245.6" y="48.4">10k</text>
<text x="214.2" y="56.1">C11</text>
<text x="47.8" y="65.4" transform="rotate(-90 47.8 65.4)">R6</text>
<text x="202.7" y="67.9" transform="rotate(-90 202.7 67.9)">R8</text>
<text x="105.5" y="90" transform="rotate(-90 105.5 90)">V+</text>
<text x="138.5" y="95.1" transform="rotate(-90 138.5 95.1)">V+</text>
<text x="39.5" y="97.6" transform="rotate(-90 39.5 97.6)">V+</text>
<text x="48.1" y="99.2">C4</text>
<text x="106.2" y="100.2" transform="rotate(-90 106.2 100.2)">R11</text>
<text x="129.8" y="101.2">Q1</text>
<text x="48.1" y="109.3">C3</text>
<text x="212.1" y="110.3" transform="rotate(-90 212.1 110.3)">V+</text>
<text x="222.3" y="110.3" transform="rotate(-90 222.3 110.3)">V+</text>
<text x="245.1" y="110.3" transform="rotate(-90 245.1 110.3)">V-</text>
<text x="255.3" y="110.3" transform="rotate(-90 255.3 110.3)">V-</text>
<text x="92.8" y="119.9">IC2D</text>
<text x="102.9" y="115.4" transform="rotate(-90 102.9 115.4)">TM1</text>
<text x="126" y="114.4" transform="rotate(-90 126 114.4)">C8</text>
<text x="139.2" y="115.4" transform="rotate(-90 139.2 115.4)">R9</text>
<text x="154.8" y="119.5">C13</text>
<text x="211.1" y="118.6" transform="rotate(-90 211.1 118.6)">C16</text>
<text x="221.2" y="118.6" transform="rotate(-90 221.2 118.6)">C15</text>
<text x="236.5" y="118.6" transform="rotate(-90 236.5 118.6)">C18</text>
<text x="255.5" y="116.9" transform="rotate(-90 255.5 116.9)">C17</text>
<text x="92.8" y="128.1">LM324N</text>
<text x="32.9" y="132.2">C5</text>
<text x="102.9" y="135.7" transform="rotate(-90 102.9 135.7)">TM2</text>
<text x="126" y="137.2" transform="rotate(-90 126 137.2)">C12</text>
<text x="139.2" y="133.2" transform="rotate(-90 139.2 133.2)">R10</text>
<text x="32.9" y="142.4">C1</text>
<text x="129.8" y="149.2">Q2</text>
<text x="38.7" y="153.4" transform="rotate(-90 38.7 153.4)">V-</text>
<text x="106.2" y="151" transform="rotate(-90 106.2 151)">R12</text>
<text x="137.7" y="156" transform="rotate(-90 137.7 156)">V-</text>
<text x="85.6" y="161.9">R13</text>
<text x="104.7" y="158.5" transform="rotate(-90 104.7 158.5)">V-</text>
<text x="84.5" y="170.3">C14</text>
<text x="172.8" y="176.4">Page</text>
<text x="73.2" y="183.6" transform="rotate(-90 73.2 183.6)">R14</text>
<text x="172.8" y="184">Document</text>
<text x="215.9" y="191.6">Author</text>
<text x="215.9" y="199.2">Revision Date</text>
</g>
<g font-size="2.1">
<text x="51.9" y="28.7">10</text>
<text x="53.1" y="33.8">9</text>
<text x="65.2" y="31.3">8</text>
<text x="129.3" y="31.3">5</text>
<text x="141.4" y="33.8">7</text>
<text x="208" y="33.8">3</text>
<text x="129.3" y="36.4">6</text>
<text x="208" y="38.9">2</text>
<text x="220.1" y="36.4">1</text>
<text x="41.6" y="118.2" transform="rotate(-90 41.6 118.2)">4</text>
<text x="82.4" y="125.2">13</text>
<text x="82.4" y="120.2">12</text>
<text x="95.7" y="122.7">14</text>
<text x="163.4" y="122.7">P$1*2</text>
<text x="173.9" y="123.8">P$1</text>
<text x="41.6" y="130.1" transform="rotate(-90 41.6 130.1)">11</text>
<text x="163.4" y="132.8">P$1*2</text>
<text x="173.9" y="134">P$1</text>
</g>
<text font-size="2" x="256.3" y="46.9">ccw</text>
</svg>
